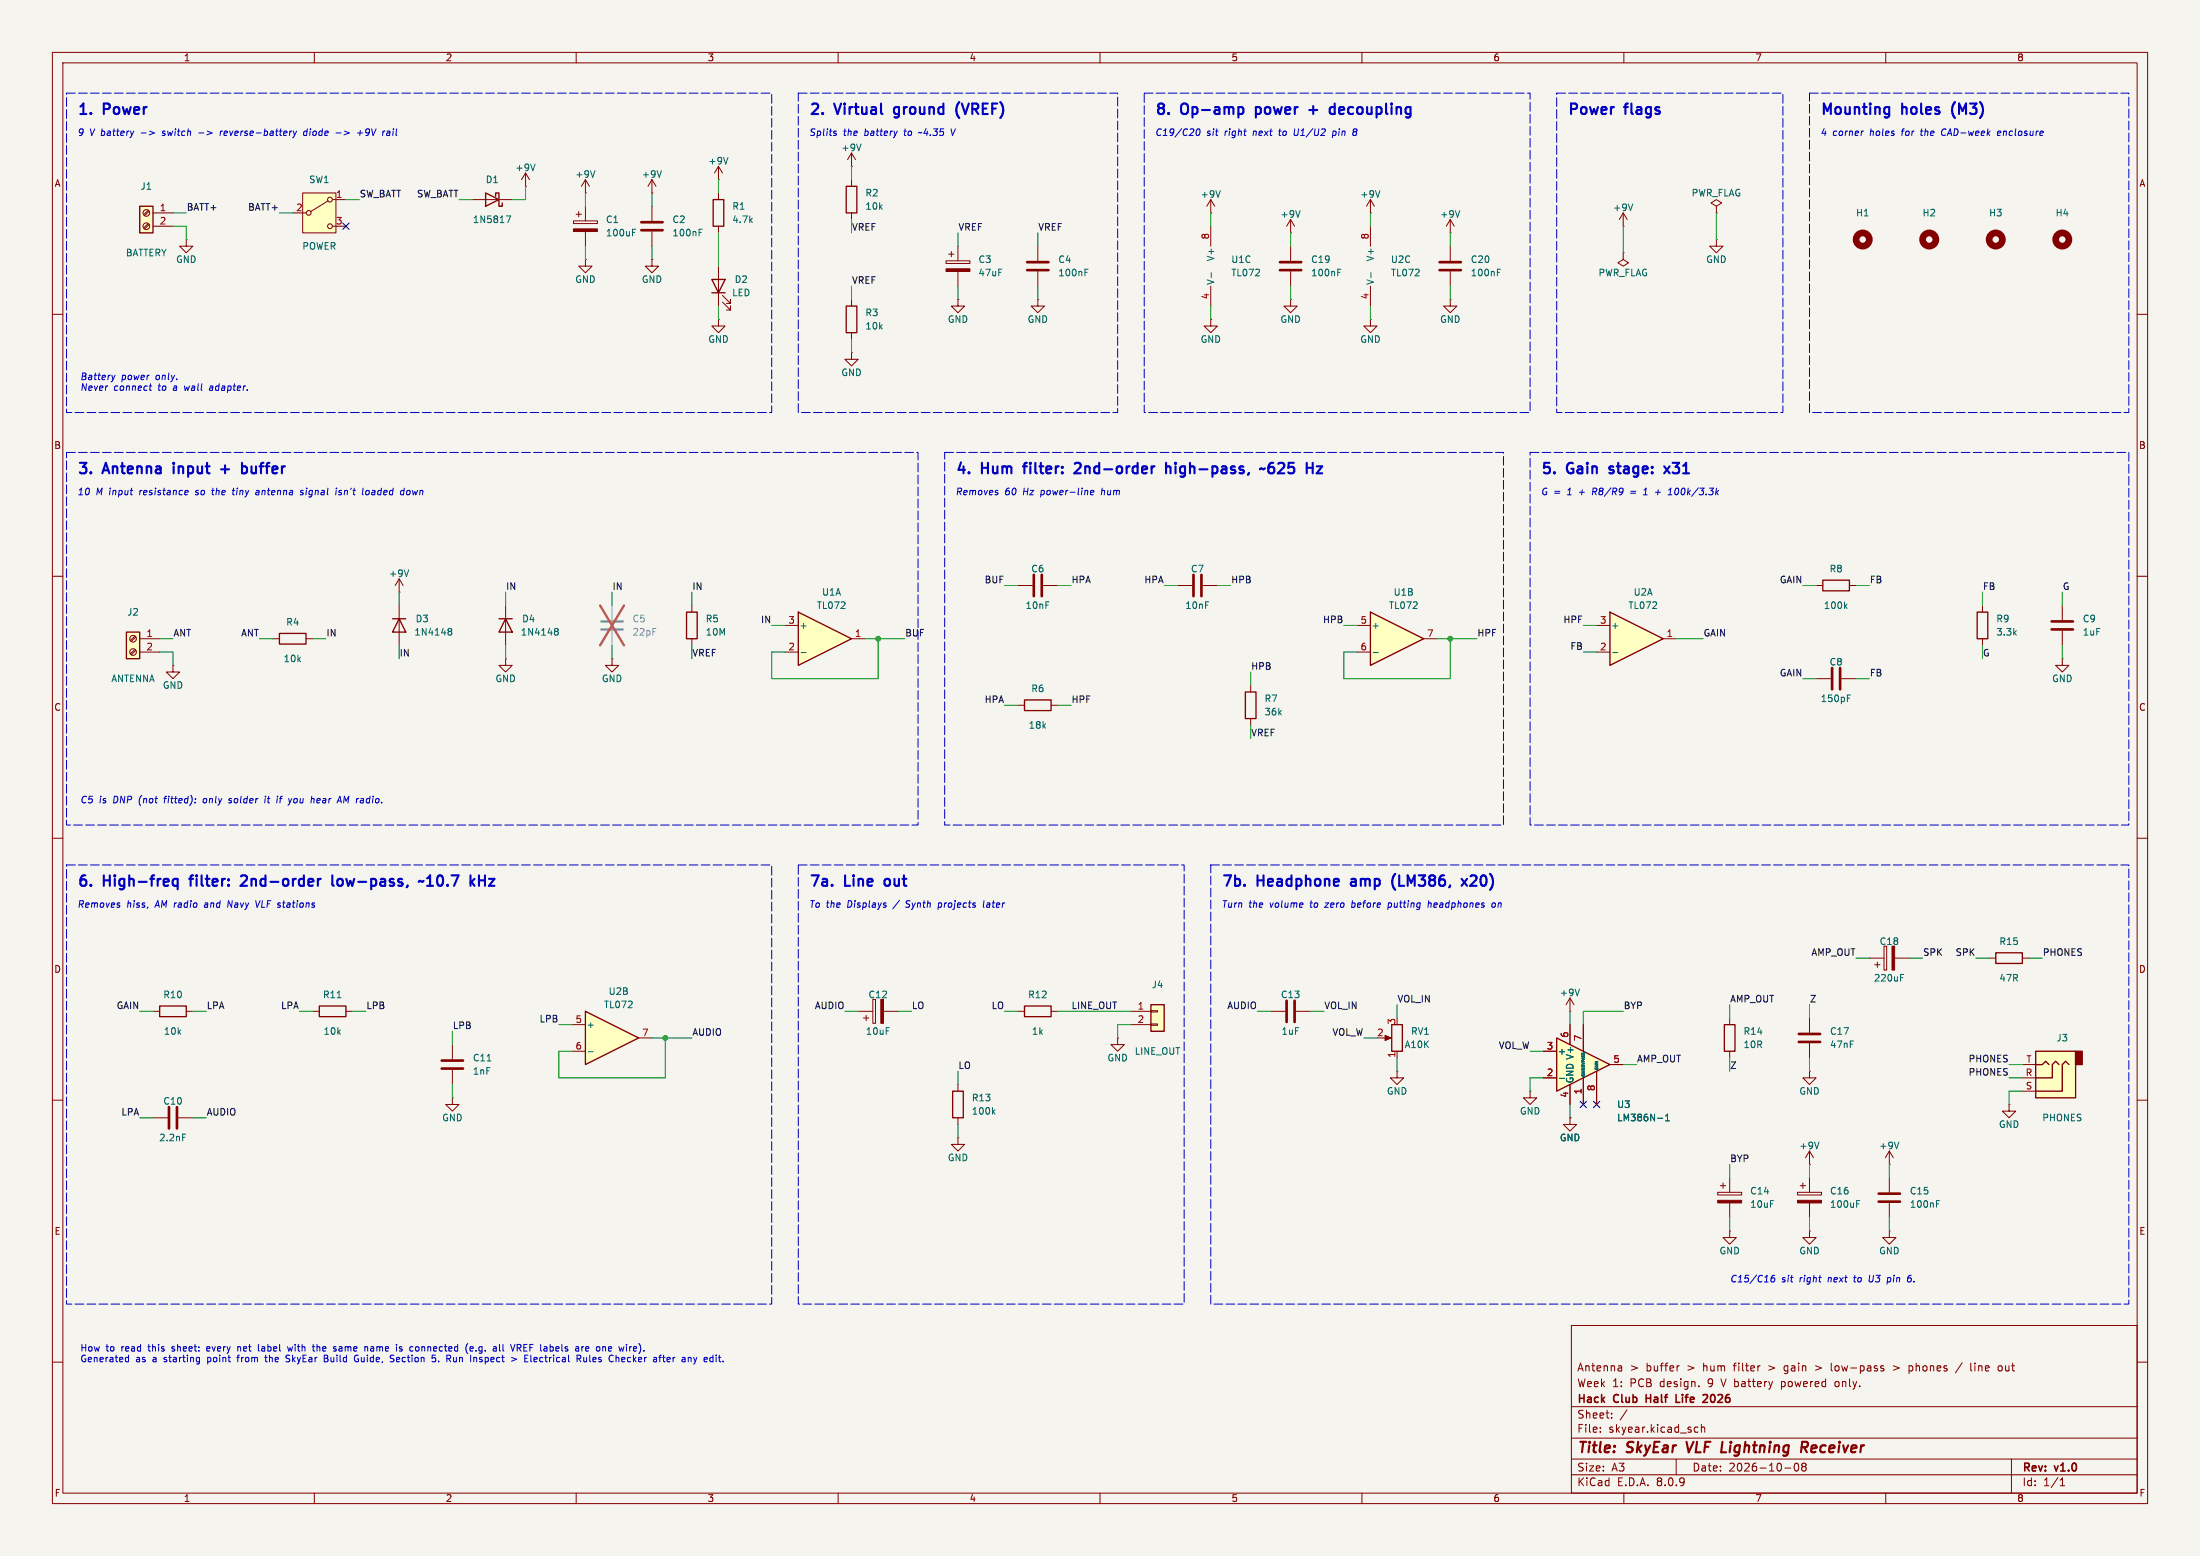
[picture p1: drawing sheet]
<svg xmlns="http://www.w3.org/2000/svg" width="420mm" height="297mm" viewBox="0 0 420 297" stroke-linecap="round" stroke-linejoin="round" font-family="sans-serif">
<path d="M0 0h420v297h-420z" fill="#f5f4ef" stroke="#f5f4ef" stroke-width=".19"/>
<g fill="none" stroke="#840000" stroke-width=".19">
<path d="M10 10h400v277h-400zM12 12h396v273h-396zM60 10v2M110 10v2M160 10v2M210 10v2M260 10v2M310 10v2M360 10v2M10 60h2M408 60h2M10 110h2"/>
<path d="M408 110h2M10 160h2M408 160h2M59.7 193h1.3M66 193h1.3M10 210h2M408 210h2M300 253h108v32h-108zM10 260h2M300 278.5h108M300 274.5h108M300 268.5h108"/>
<path d="M305.5 273.2v.2M305.5 272.5v.1M307.7 270.5v.2M307.7 269.8v.1M309.4 260.7l.2 .2v.8M309.6 261.6l-.2 .1M309.6 261l-.2 .1M310.6 269.1l-1.3 1.9M320 278.5v3M320.6 260.7l-.3 .1M323.6 273.3h.6M323.6 272.5h.6"/>
<path d="M324.3 264.5v.2M324.8 272.5l.2-.1 .4 .1v.9M324.8 271.9v1.5M340.1 263.7v1.5M340.1 264.6l.1 .1M340.2 263.7l-.1 .1M340.7 260.8v.7M342.7 279.4a.81 .81 0 0 0 .3 1.4l.2-.2 .2-.4-.2-.8M344.2 279.9l-.3 .3 .1 .4 .2 .2 .5-.1 .1-.2-.1-.4-.2-.2M344.2 279.9l-.3-.3 .3-.3 .5 .1 .1 .2-.3 .3M344.2 279.9h.3M346.6 260.7l1.1 .4-1.1 .4"/>
<path d="M349.6 260.2v1.3l.2 .2M350.6 263.7l-.3 .3v.4l.3 .3M359.2 260.7l.4 .1M359.2 261.2l.4 .1 .1 .2-.3 .2h-.2M361.4 260.7l1.2 .4-1.2 .4M364.4 260.8l.5-.1 .3 .3M364.4 260.7v1.5M365.2 261.4l-.3 .3-.5-.1M374.6 260.1l-1.3 1.9M376.2 261.5l.2 .2M377 260.2v.1M377 260.7v1"/>
<path d="M381.6 260.8l.3-.1 .3 .3v.5l-.3 .2-.3-.1M384 278.5v6.5M408 260h2M60 285v2M110 285v2M160 285v2M210 285v2M260 285v2M300 281.5h108M310 285v2M340.7 280.2h1.2M360 285v2"/>
<path d="M393.3 283.6h.9M393.3 282.5l.4-.4v1.5"/>
</g>
<path d="M322 275.2l.4 2M344.1 275.2l.9 .1a.58 .58 0 0 1-.3 1h-.8M344.4 276.3l.6 .9" fill="none" stroke="#840000" stroke-width=".4"/>
<path d="M314.3 266.2v1.5M314.3 266.9h.8M320 266.2v1.5h.7M325.3 266.2l.5 .1 .2 .3-1 1.1h1" fill="none" stroke="#840000" stroke-width=".3"/>
<path d="M61 192h5v2.1h-5z" fill="none" stroke="#840000" stroke-width=".25"/>
<path d="M64.4 190.4h.7" fill="none" stroke="#006464" stroke-width=".19"/>
<path d="M219.7 191.8h2.5v5.1h-2.5z" fill="#ffffc2"/>
<g fill="none" stroke="#840000" stroke-width=".19">
<path d="M231.1 43.2v3.8M231.1 54.6v3.8M246.4 44.5h.1M246.4 41.9v2.6M246.4 47v2.8M246.4 51.8v2.8M246.4 41.9l-.8 1.3M246.4 41.9l.7 1.3M346.7 111.8h1.3M353.1 111.8h1.2M346.7 129.5h2.8M351.5 129.5h2.8"/>
<path d="M29.2 193h1.3M35.6 193h1.2M163.8 193h2.8M164.8 194.3h1.1M165.4 193.8v1M166.6 190.8h.5v4.5h-.5zM168.7 193h2.7M215.9 193h3.8M215.9 195.6h3.8M219.7 195.5h1.3v.2h-1.3zM219.7 192.9h1.3v.3h-1.3zM182.9 217.2v1.2h1.2l-1.2 1.3-1.3-1.3h1.3"/>
<path d="M182.9 217.2h.1M182.9 207v1.3M182.9 213.4v1.2"/>
</g>
<path d="M348 110.7h5.1v2.1h-5.1zM30.5 192h5.1v2.1h-5.1zM219.7 191.8h2.5v5.1h-2.5zM181.9 208.3h2v5.1h-2z" fill="none" stroke="#840000" stroke-width=".25"/>
<path d="M244.3 51.6h4.1M244.3 50h4.1M349.8 127.5v4.1M351.3 127.5v4.1" fill="none" stroke="#840000" stroke-width=".51"/>
<path d="M231.2 52v1M248.2 40.2l-.4 1.3M255.4 52h.4M255.4 51.4h.6M352.2 115.7l.4 .4M352.6 115.3l-.5 .5M352.7 133.3h.4M352.7 132.7h.6M189.6 212.2l.3 .5M189.9 211.8l-.4 .5" fill="none" stroke="#006464" stroke-width=".19"/>
<path d="M168.1 190.8h.6v4.5h-.6z" fill="#840000" stroke="#840000" stroke-width=".19"/>
<path d="M307.3 116.8l10.2 5.1-10.2 5.1z" fill="#ffffc2"/>
<path d="M307.3 116.8l10.2 5.1-10.2 5.1zM377.4 116.8h2.1v5.1h-2.1zM195.6 133.6h5.1v2h-5.1zM195.6 192h5.1v2.1h-5.1z" fill="none" stroke="#840000" stroke-width=".25"/>
<g fill="none" stroke="#840000" stroke-width=".19">
<path d="M180.6 49.8h4.6v.5h-4.6zM181.1 48.5h1M181.6 48v1M182.9 47v2.8M182.9 51.8v2.8M198.1 57.2v1.2h1.3l-1.3 1.3-1.3-1.3h1.3M198.1 57.2h.1M246.4 57.2v1.2h1.2l-1.2 1.3-1.3-1.3h1.3M246.4 57.2h.1M327.7 45.7v1.3h1.2l-1.2 1.3-1.3-1.3h1.3M327.7 45.7h.1M231.1 61v1.2h1.3l-1.3 1.3-1.2-1.3h1.2"/>
<path d="M231.1 61h.1M194.3 111.8h2.8M199.1 111.8h2.8M304.8 119.4h2.5M378.5 115.6v1.2M194.3 134.6h1.3M200.7 134.6h1.2M304.8 124.5h2.5M317.5 121.9h2.5M378.5 121.9v1.3M194.3 193h1.3M200.7 193h1.2"/>
</g>
<path d="M307.9 124.6h.9" fill="none" stroke="#006464" stroke-width=".19"/>
<g fill="none" stroke="#840000" stroke-width="1.3">
<circle cx="355.6" cy="45.7" r="1.27"/>
<circle cx="368.3" cy="45.7" r="1.27"/>
<circle cx="381" cy="45.7" r="1.27"/>
<circle cx="393.7" cy="45.7" r="1.27"/>
</g>
<path d="M180.6 51.3h4.6v.5h-4.6z" fill="#840000" stroke="#840000" stroke-width=".19"/>
<path d="M197.4 109.7v4.1M198.9 109.7v4.1" fill="none" stroke="#840000" stroke-width=".51"/>
<path d="M111.8 193l10.1 5.1-10.1 5.1z" fill="#ffffc2"/>
<path d="M74.9 118.1h2.6M76.2 118.1l1.3 2.6h-2.6zM95.2 118.1h2.6M96.5 118.1l1.3 2.6h-2.6zM131.1 116.8h2v5.1h-2zM111.8 193l10.1 5.1-10.1 5.1z" fill="none" stroke="#840000" stroke-width=".25"/>
<g fill="none" stroke="#840000" stroke-width=".19">
<path d="M261.6 61v1.2h1.3l-1.3 1.3-1.3-1.3h1.3M261.6 61h.1M76.2 115.6v7.6M96.5 115.6v7.6M132.1 115.6v1.2M96.5 125.7v1.3h1.3l-1.3 1.3-1.3-1.3h1.3M96.5 125.7h.1M116.8 125.7v1.3h1.3l-1.3 1.3-1.2-1.3h1.2M116.8 125.7h.1M132.1 121.9v1.3M109.2 195.6h2.6M121.9 198.1h2.6"/>
<path d="M109.2 200.7h2.6"/>
</g>
<path d="M85.6 120h.4l.2 .1v.2l-.2 .2M85.6 120.4l.2 .1M85.8 120.5h.2M85.8 120.5l-.2 .1M86 120.5l.2 .2v.4l-.2 .1h-.4M106 120.4l.1 .1M106 120h.3l.2 .1 .1 .2-.3 .2M106.1 120.5h.2M106.1 120.5l-.1 .1M106.3 120.5l.3 .2-.1 .4-.2 .1h-.3M112.3 200.8h1" fill="none" stroke="#006464" stroke-width=".19"/>
<path d="M114.8 118.6h4.1M114.8 120.1h4.1" fill="none" stroke="#9c9b98" stroke-width=".51"/>
<path d="M116.8 115.6v2.8M116.8 120.4v2.8" fill="none" stroke="#9c9b98" stroke-width=".19"/>
<path d="M114.6 115.6l4.5 7.6M119.1 115.6l-4.5 7.6" fill="none" stroke="#e75356" stroke-width=".46"/>
<path d="M152.4 116.8l10.2 5.1-10.2 5.1z" fill="#ffffc2"/>
<path d="M152.4 116.8l10.2 5.1-10.2 5.1zM237.7 132.1h2.1v5.1h-2.1z" fill="none" stroke="#840000" stroke-width=".25"/>
<path d="M149.9 119.4h2.5M224.8 111.8h2.8M229.6 111.8h2.8M149.9 124.5h2.5M162.6 121.9h2.5M238.8 130.8v1.3M238.8 137.2v1.2" fill="none" stroke="#840000" stroke-width=".19"/>
<path d="M152.9 124.6h1" fill="none" stroke="#006464" stroke-width=".19"/>
<path d="M227.8 109.7v4.1M229.4 109.7v4.1" fill="none" stroke="#840000" stroke-width=".51"/>
<path d="M261.6 116.8l10.2 5.1-10.2 5.1z" fill="#ffffc2"/>
<path d="M261.6 116.8l10.2 5.1-10.2 5.1z" fill="none" stroke="#840000" stroke-width=".25"/>
<path d="M259.1 119.4h2.5M259.1 124.5h2.5M271.8 121.9h2.5" fill="none" stroke="#840000" stroke-width=".19"/>
<path d="M262.1 124.6h1" fill="none" stroke="#006464" stroke-width=".19"/>
<path d="M24.1 120.7h2.6v5h-2.6z" fill="#ffffc2"/>
<path d="M24.1 120.7h2.6v5h-2.6zM53.3 120.9h5.1v2h-5.1z" fill="none" stroke="#840000" stroke-width=".25"/>
<g fill="none" stroke="#840000" stroke-width=".19">
<path d="M261.6 43.2v3.8M261.6 54.6v3.8M25.8 124l-.9 .8M25.8 121.4l-.9 .9M25.9 124.1l-.8 .9M25.9 121.6l-.8 .8M26.7 121.9h3.8M26.7 124.5h3.8M52.1 121.9h1.2M58.4 121.9h1.3M356.9 182.9h2.8M357.9 184.2h1"/>
<path d="M358.4 183.6v1.1M359.7 180.6h.5v4.6h-.5zM361.7 182.9h2.8"/>
<circle cx="25.4" cy="124.5" r=".63"/>
<circle cx="25.4" cy="121.9" r=".63"/>
</g>
<path d="M361.2 180.6h.5v4.6h-.5z" fill="#840000" stroke="#840000" stroke-width=".19"/>
<path d="M261.7 52v1M362.8 186.6h.5M362.8 186h.6" fill="none" stroke="#006464" stroke-width=".19"/>
<path d="M388.6 200.7h7.6v8.9h-7.6z" fill="#ffffc2"/>
<path d="M396.2 200.7h1.3v2.5h-1.3z" fill="#840000" stroke="#840000" stroke-width=".25"/>
<path d="M92.7 36.8l2.5 1.3-2.5 1.3zM94.6 37.5v-.7h.6v2.6h.7v-.7M381 181.9h5.1v2h-5.1zM388.6 200.7h7.6v8.9h-7.6zM388.6 203.2h1.3l.6-.6 .7 .6M393.1 203.2l-.7-.6-.6 .6v2.5h-3.2M395 203.2l-.7-.6-.6 .6v5.1h-5.1" fill="none" stroke="#840000" stroke-width=".25"/>
<g fill="none" stroke="#840000" stroke-width=".19">
<path d="M90.2 38.1h7.6M100.3 35.6h.1M100.3 33l-.7 1.3M100.3 33v2.6M100.3 33l.8 1.3M111.8 36.8h.1M111.8 34.3l-.8 1.3M111.8 34.3v2.5M111.8 39.4v2.8M111.8 34.3l.7 1.3M124.5 36.8h.1M124.5 34.3l-.8 1.3"/>
<path d="M124.5 34.3v2.5M124.5 34.3l.7 1.3M137.2 34.3h.1M137.2 31.8l-.8 1.2M137.2 31.8v2.5M137.2 31.8l.7 1.2M231.1 38.1l-.7 1.3M231.1 38.1v2.5M231.1 38.1l.8 1.3M261.6 38.1l-.7 1.3M261.6 38.1v2.5M261.6 38.1l.8 1.3"/>
<path d="M109.5 42.2h4.5v.5h-4.5zM110 40.9h1M110.5 40.4v1M111.8 49.5v1.3h1.2l-1.2 1.3-1.3-1.3h1.3M111.8 49.5h.1M111.8 44.2v2.8M124.5 49.5v1.3h1.2l-1.2 1.3-1.3-1.3h1.3M124.5 49.5h.1M198.1 47v2.8M198.1 51.8v2.8M231.1 40.6h.1M261.6 40.6h.1"/>
<path d="M276.9 57.2v1.2h1.2l-1.2 1.3-1.3-1.3h1.3M276.9 57.2h.1M276.9 44.5h.1M276.9 41.9l-.8 1.3M276.9 41.9v2.6M276.9 47v2.8M276.9 51.8v2.8M276.9 41.9l.7 1.3M76.2 113h.1M76.2 110.5l-.8 1.3M76.2 110.5v2.5M76.2 110.5l.8 1.3"/>
<path d="M33 127v1.3h1.3l-1.3 1.2-1.3-1.2h1.3M33 127h.1M86.4 199.4v2.8M213.4 198.1v1.3h1.2l-1.2 1.3-1.3-1.3h1.3M213.4 198.1h.1M299.7 193h.1M299.7 190.5l-.7 1.3M299.7 190.5v2.5M299.7 190.5l.8 1.3M345.4 194.3v2.8M345.4 199.1v2.8M379.7 182.9h1.3"/>
<path d="M386.1 182.9h1.2M29.2 213.4h2.8M34 213.4h2.8M86.4 209.6v1.2h1.2l-1.2 1.3-1.3-1.3h1.3M86.4 209.6h.1M86.4 204.2v2.8M266.7 204.5v1.2h1.3l-1.3 1.3-1.3-1.3h1.3M266.7 204.5h.1M292.1 208.3v1.3h1.3l-1.3 1.2-1.3-1.2h1.3M292.1 208.3h.1M386.1 205.7h2.5M386.1 208.3h2.5"/>
<path d="M386.1 203.2h2.5M360.7 224.8v2.8M360.7 229.6v2.8"/>
</g>
<g fill="none" stroke="#006464" stroke-width=".19">
<path d="M102.1 31.3l-.4 1.3M113.6 32.6l-.4 1.3M126.3 32.6l-.4 1.3M139 30l-.4 1.3M233 36.4l-.5 1.3M263.4 36.4l-.4 1.3M96.6 41.2h.9l-.6 1.3M120.8 44.4h.4M120.8 43.8h.6M207.1 52h.4M207.1 51.4h.6M278.7 40.2l-.4 1.3"/>
<path d="M285.9 52h.4M285.9 51.4h.6M78 108.8l-.4 1.3M301.5 188.8l-.4 1.3M34.9 216.5h.6M93 202.5h.7M369.7 229.8h.4M369.7 229.2h.6"/>
</g>
<path d="M196.1 51.6h4.1M196.1 50h4.1M274.8 51.6h4.1M274.8 50h4.1M343.4 198.9h4.1M343.4 197.4h4.1M32.3 211.3v4.1M33.8 211.3v4.1M84.3 204h4.1M84.3 202.4h4.1M358.6 229.4h4.1M358.6 227.8h4.1" fill="none" stroke="#840000" stroke-width=".51"/>
<path d="M109.5 43.7h4.5v.5h-4.5z" fill="#840000" stroke="#840000" stroke-width=".19"/>
<path d="M297.2 198.1l10.1 5.1-10.1 5.1z" fill="#ffffc2"/>
<path d="M265.7 195.6h2v5.1h-2zM297.2 198.1l10.1 5.1-10.1 5.1zM329.2 195.6h2v5.1h-2z" fill="none" stroke="#840000" stroke-width=".25"/>
<g fill="none" stroke="#840000" stroke-width=".19">
<path d="M264.2 198.1h1M299.7 195.6v3.8M302.3 195.6v5.1M330.2 194.3v1.3M266.7 200.7v1.2M294.6 205.7h2.6M294.6 200.7h2.6M299.7 213.4v1.2h1.3l-1.3 1.3-1.3-1.3h1.3M299.7 213.4h.1M299.7 207v3.8M302.3 205.7v5.1M304.8 204.5v6.3"/>
<path d="M307.3 203.2h2.6M330.2 200.7v1.2M345.4 204.5v1.2h1.3l-1.3 1.3-1.2-1.3h1.2M345.4 204.5h.1"/>
</g>
<path d="M297.7 205.8h1M316.5 213.5h.9M318 213.9h.7M318 213l.3-.3v1.2" fill="none" stroke="#006464" stroke-width=".19"/>
<path d="M264.4 197.6l1.2 .5-1.2 .5z" fill="#840000" stroke="#840000" stroke-width=".19"/>
<path d="M57.8 36.8h6.3v7.7h-6.3z" fill="#ffffc2"/>
<g fill="none" stroke="#840000" stroke-width=".19">
<path d="M57.8 36.8h6.3v7.7h-6.3zM62.6 38.4l-3.3 2M63.5 38.1h2.5M55.9 40.6h2.5M63.5 43.2h2.5M242.6 193h2.8M247.4 193h2.8"/>
<circle cx="63" cy="38.1" r=".46"/>
<circle cx="58.9" cy="40.6" r=".46"/>
<circle cx="63" cy="43.2" r=".46"/>
</g>
<path d="M245.6 191v4.1M247.1 191v4.1" fill="none" stroke="#840000" stroke-width=".51"/>
<path d="M26.7 39.4h2.5v5.1h-2.5z" fill="#ffffc2"/>
<path d="M26.7 39.4h2.5v5.1h-2.5zM136.1 38.1h2.1v5.1h-2.1zM161.5 35.6h2.1v5h-2.1zM135.9 53.3h2.5l-1.2 2.6zM135.9 55.9h2.5M161.5 58.4h2.1v5.1h-2.1z" fill="none" stroke="#840000" stroke-width=".25"/>
<g fill="none" stroke="#840000" stroke-width=".19">
<path d="M124.5 39.4v2.8M137.2 36.8v1.3M162.6 31.8h.1M162.6 29.2v2.6M162.6 34.3v1.3M162.6 29.2l-.8 1.3M162.6 29.2l.7 1.3M327.7 39.4l1-.7-1-.6-1.1 .6 1.1 .7v1.2M28.3 42.7l-.9 .8M28.3 40.1l-.9 .9M28.5 42.8l-.9 .9M28.5 40.3l-.9 .8"/>
<path d="M29.2 40.6h3.8M29.2 43.2h3.8M35.6 45.7v1.3h1.2l-1.2 1.3-1.3-1.3h1.3M35.6 45.7h.1M124.5 44.2v2.8M137.2 43.2v1.3M137.2 50.8v7.6M137.9 57.7l1.5 1.5v-.8v.8h-.7M137.9 56.4l1.5 1.5v-.7v.7h-.7M162.6 40.6v1.3M162.6 57.2v1.2M182.9 57.2v1.2h1.2l-1.2 1.3-1.3-1.3h1.3"/>
<path d="M182.9 57.2h.1M309.9 43.2h.1M309.9 48.3v1.2l1 .7-1 .6-1-.6 1-.7M309.9 48.3h.1M309.9 40.6l-.8 1.3M309.9 40.6v2.6M309.9 40.6l.7 1.3M327.7 40.6h.1M137.2 61v1.2h1.2l-1.2 1.3-1.3-1.3h1.3M137.2 61h.1M162.6 67.3v1.3h1.2l-1.2 1.3-1.3-1.3h1.3M162.6 67.3h.1"/>
<path d="M162.6 63.5v1.3M393.7 115.6v2.8M393.7 125.7v1.3h1.3l-1.3 1.3-1.3-1.3h1.3M393.7 125.7h.1M393.7 120.4v2.8M299.7 195.6v3.8M302.3 195.6v5.1M294.6 205.7h2.6M294.6 200.7h2.6M299.7 213.4h.1M299.7 207v3.8M302.3 205.7v5.1"/>
<path d="M304.8 204.5v6.3M307.3 203.2h2.6M345.4 219.7l-.7 1.3M345.4 219.7v2.5M345.4 219.7l.8 1.3M360.7 219.7l-.8 1.3M360.7 219.7v2.5M360.7 219.7l.7 1.3M383.5 210.8v1.3h1.3l-1.3 1.3-1.2-1.3h1.2M383.5 210.8h.1M327.9 227.6h4.6v.5h-4.6zM328.4 226.3h1"/>
<path d="M328.9 225.8v1M330.2 234.9v1.3h1.3l-1.3 1.3-1.3-1.3h1.3M330.2 234.9h.1M330.2 224.8v2.8M330.2 229.6v2.8M343.2 227.6h4.5v.5h-4.5zM343.7 226.3h1M344.2 225.8v1M345.4 222.2h.1M345.4 234.9v1.3h1.3l-1.3 1.3-1.2-1.3h1.2M345.4 234.9h.1M345.4 224.8v2.8"/>
<path d="M345.4 229.6v2.8M360.7 234.9v1.3h1.2l-1.2 1.3-1.3-1.3h1.3M360.7 234.9h.1M360.7 222.2h.1"/>
<circle cx="27.9" cy="43.2" r=".63"/>
<circle cx="27.9" cy="40.6" r=".63"/>
</g>
<g fill="#840000" stroke="#840000" stroke-width=".19">
<path d="M327.9 229.1h4.6v.5h-4.6z"/>
<path d="M343.2 229.1h4.5v.5h-4.5z"/>
</g>
<path d="M164.4 27.5l-.4 1.3M311.7 38.9l-.4 1.3M133.5 44.4h.4M133.5 43.8h.6M297.7 205.8h1M316.5 213.5h.9M318 213.9h.7M318 213l.3-.3v1.2M347.3 218l-.5 1.3M362.5 218l-.4 1.3M354.4 229.8h.5M354.4 229.2h.6" fill="none" stroke="#006464" stroke-width=".19"/>
<path d="M122.4 43.9h4.1M122.4 42.4h4.1M391.7 118.6h4M391.7 120.1h4" fill="none" stroke="#840000" stroke-width=".51"/>
<g fill="none" stroke="#0000c2" stroke-width=".19">
<path d="M26.9 25.4h1M28.6 25l.9 .4-1 .3M38 25.4h.9M42.1 25l-.1 .9M42.4 25l-.3 .3M55.7 25l-.2 .1M56 25l.2 .9M56.2 25.9l-.3 .4M56.6 25l-.4 .9M58.6 25.1h-.5l-.2 .5 .3 .3 .3-.1M58.7 24.6l-.2 1.3M64.1 25.4h1"/>
<path d="M68.3 25.4h.9M68.8 24.9l-.1 1M74.3 25l-.4 .1M74.3 25.4h-.3l-.2 .2v.2l.4 .1M159.3 25.4l.3 .1 .1 .2-.5 .2M159.4 25l.3 .1M175.6 25.3l-.2 .1M181.6 24.6l.2 1.3 .6-1.3M228.5 24.7l.4-.1a.75 .75 0 0 1-.3 1.3l-.3-.5zM244.1 25h.5M247.2 24.6l-.1 1 .2 .3M254.4 25.8l.4 .1"/>
<path d="M254.5 25l-.2 1.3M254.9 25l-.4 .1M258.5 25.1l-.2 .3v.3l.2 .2 .3-.1M258.5 25.1h.3M258.8 25.1l.1 .1M258.9 24.6l-.4 .1-.2 .1 .2 .3M258.9 25.1h-.1M355.6 25h.1M366.6 25h.5M370.8 24.8l-.1 .8 .3 .3M381.8 25l-.4 .1-.1 .6 .2 .2h.2M382 25.3l-.7 .1"/>
<path d="M22 71.6l-.4 .9M28.5 73.7h.5M28.6 74.5h.3M28.7 73.2l-.1 1.1M35.2 73.7l.2 .8M40.2 74l-.2 .2 .1 .3M40.2 73.7h-.1M35.5 93.6l.4 .1v.2l-.6 .1M35.8 94.4h-.4M40.4 93.6h.5M40.7 93.2l-.2 1.1 .3 .1M44.4 93.6h.4"/>
<path d="M44.6 93.2l-.2 1.1 .3 .1M48.9 93.7h.5M49.5 93.9l-.5 .1-.2 .1 .2 .3h.4M57.9 93.7l-.3-.1-.2 .2 .4 .3v.3h-.5M64.2 93.6l-.1 .8M64.2 93.2v.1M64.6 94.4h.5M65.1 93.6l-.3 .1-.1 .1 .3 .2M70.4 93.7h-.4l-.2 .5 .2 .2h.3M76.8 93.6l.3 .1M77 94.4h-.3M77.2 93.2l-.2 1.2"/>
<path d="M77.9 93.6l-.3 .2v.4l.1 .2h.3M190.4 93.6l.1 .1M190.5 94.1l-.1 .3M208.2 94l.6-.1v-.2l-.4-.1-.2 .2v.6h.5M311.3 94.1h1M311.3 93.8h1M313.7 94.4h.8M313.8 93.5l.4-.3-.1 1.2M316 94h1M316.6 93.5l-.2 .9M318.4 94.4h.8M318.6 93.5l.4-.3-.2 1.2"/>
<path d="M31.3 152.4h.5M37.3 152.5v.1M39 152.5l-.2 .5 .2 .3M43.6 153.2h.5M44.1 152.4l-.3 .1-.1 .2 .4 .1M50.6 152.4l-.1 .9M50.7 152v.1M53.4 152.4h.4M53.6 152.2l-.2 1.1M60.5 152.6v.6M65.7 152l-.1 1.3M22.8 172.3l.1 .1"/>
<path d="M22.8 172.8v.3M43.6 171.9l-.1 1.3M48.8 171.9l.3 1.3 .6-1.3M172.9 173.1l.2 .1M179.1 173.1l.1 .1M179.2 172.3l-.1 1.3M187.9 171.9l-.2 1.1 .2 .2M258 173.1l.1 .1M258.2 171.9l-.2 1.3M258.3 172.3l-.2 .1M265 173.1l.3 .1M265.1 172.3l-.2 1.3"/>
<path d="M265.5 172.3l-.4 .1M272.8 171.9l-.2 1.3M273.2 172.4l-.3-.1-.2 .2M284.9 172.5l.2-.2 .4 .2v.4l-.2 .2-.3 .1-.2-.1zM24 259.9h.5M24 259.2h.5M24.5 258.7v1.2M37.7 259.1l.4 .1M38.1 259.9h-.4M38.1 259.1v1l-.3 .3M39.7 257l-.2 .2v.5l.2 .2M40.1 257.3l-.6 .2"/>
<path d="M45.2 259.1h.5M45.4 257v.9M45.5 258.7l-.1 1.2M45.8 257l-.4 .2M49.3 256.6v1.1l.2 .2M50.5 259.1h.5M50.7 258.7v1.1l.3 .1M54.6 259.9h.6M54.9 257l.2 .9 .3-.6 .2 .6 .3-.9M55.3 258.7h-.5l-.2 .2 .1 .3 .5 .2M59.6 257h.5M59.9 257.8l.2 .1"/>
<path d="M60.5 256.6v1.3M60.7 257l-.2 .2M61.9 259.3h.4M62.3 259.3l.3 .2v.3l-.7 .1M62.3 258.7l.3 .2-.3 .4M64.9 257l-.2 .1M64.9 257.4l-.2 .2 .2 .3M68.1 258.7a.61 .61 0 0 0-.5 .7 .61 .61 0 0 0 .8 .4v-.4h-.2M68.3 258.7h.1M71.2 257l-.4 .1M71.2 257.4h-.3l-.2 .2 .1 .2 .4 .1M74.7 259.3l.4 .1 .1 .3-.2 .2h-.3"/>
<path d="M75 258.7h.2M76.4 257l.3 .1M76.4 257.5h.3l.1 .2-.4 .2M79.4 257.1l.3-.1 .3 .3M80 257.6l-.3 .3-.3-.1M82.5 259.2h.5l.2 .2-.1 .5h-.6M83.7 259.8v.1M86.6 259.1v.7l.3 .1M89.1 258.1l.1 .2M89.3 256.4l-.2 .3M89.7 257.5l.6-.2v-.2l-.4-.1-.2 .2 .1 .6h.5M90.9 257.8v.1"/>
<path d="M91.5 259.9h.2M91.7 259.1l-.2 .2 .2 .2M95.3 257.7l.2 .2M96 256.6v1.1l.2 .2M97.6 259.1l1 .4-1 .3M98.7 256.6h.5l.3 .3-.2 .3-.6 .1M99 257.3l.5 .6M102.5 259.2l-.4-.1-.2 .2 .1 .6h.5M102.5 259.4l-.6 .1M110.5 259.3l.4 .6M110.6 258.7l.3 .2-.1 .3-.6 .1M111.4 259.1l.1 .8h.3l.2-.1"/>
<path d="M111.8 257.5l.6-.2-.1-.2-.3-.1-.2 .2 .1 .6h.4M112 259.1v.8M116.2 257.1l.4-.1 .2 .3-.6 .2M116.2 257.8h.5M118.1 259.2v.7M118.9 259.1l-.2 .2v.5l.2 .1M119.3 259.4l-.6 .1M121.4 257l-.5 .2 .1 .6 .4 .1M121.5 257.3l-.6 .2M126.5 259.1h.5M126.7 258.7v1.1l.3 .1M127.5 259.1l-.2 .2v.5l.2 .1"/>
<path d="M127.9 259.4l-.6 .1M132.4 259.1l.3 .8M132.7 259.9l-.3 .5M133 259.1l-.3 .8M137.1 259.1h.5M137.3 258.7v1.1l.3 .1M338.8 243.4l-.4 .1-.2 .2-.1 .8 .2 .2 .4-.1 .1-.4-.1-.2-.3-.1-.3 .3M353.9 243.8h.4M356.9 243.4l-.1 1.1 .2 .2M360.3 244.6l.4 .1M360.4 243.8l-.2 1.3M360.8 243.8l-.4 .1"/>
<path d="M364.8 244l-.4-.1-.2 .3M364.9 243.4l-.4 .1-.2 .2-.2 .8 .2 .2 .5-.1"/>
</g>
<g fill="none" stroke="#0000c2" stroke-width=".4">
<path d="M183.1 19.5a2.29 2.29 0 0 0 0 3M254.8 19.8v2M170.8 20.6v1M237 20.4l.4 .4v.6l-.4 .4M239.8 20.4v2M239.8 21.7l.1 .1M239.9 20.4l-.1 .1M249.9 21h1.6M250.7 20.2v1.6M254 21.7h.8M254 20.5h.8M33.2 88.3v.2"/>
<path d="M33.2 89v1.3M42.2 89.6h1.5M43 88.8v1.5M46.2 89.1l.6-.1 .4 .4v.6l-.2 .2h-.8M195.3 89h.7M206.1 88.4l-.6-.1-.3 .2M206.2 89.2l-1.1 1.1h1.2M222.6 89.2a.5 .5 0 0 1 .9 .1v1M222.6 88.3v2M241.5 89.4l-.3 .2-.4-.2-.3 .2M242.1 89.5l.4-.4 .6 .1 .2 .3M243.1 88.3a.79 .79 0 0 0-1 .9v.8l.2 .2 .6 .1 .4-.3"/>
<path d="M251.4 89h1l-1 1.3h1M307.2 90.2l.2 .1M307.3 89.1v.5M317.7 89l1 1.3M318.7 89l-1 1.3M33.1 168.9l.2 .2 .6-.1M33.9 167.8v2M33.9 167.8h-.6l-.2 .1M36.1 167.8h.8M47 167.2l-.7-.1-.3 .2M47.1 167.9l-1.2 1.2h1.3M63.4 167.1v1.7l.3 .3"/>
<path d="M65.2 167.8a.54 .54 0 0 0-.8 .3v.6a.54 .54 0 0 0 .8 .3M80.9 168.1l-.3 .2-.4-.2-.3 .2M81.5 169.1h1.2M81.5 167.7l.6-.6v2M91.4 167.1v2M91.4 168h1.2M92.6 167.1v2M168.9 167.9v1M258 168.4v.6M266.4 166.8a2.29 2.29 0 0 0 0 3M279 167.8l1.1 1.3M280.1 167.8l-1.1 1.3"/>
<path d="M280.8 167.2l-.1 .1M281.8 167.9l-1.2 1.2h1.3"/>
</g>
<path d="M12.7 17.8h134.6v60.9h-134.6zM152.4 17.8h61v60.9h-61zM218.4 17.8h73.7v60.9h-73.7zM297.2 17.8h43.2v60.9h-43.2zM345.4 17.8h61v60.9h-61zM12.7 86.4h162.6v71.1h-162.6zM180.3 86.4h106.7v71.1h-106.7zM292.1 86.4h114.3v71.1h-114.3zM12.7 165.1h134.6v83.8h-134.6zM152.4 165.1h73.7v83.8h-73.7zM231.1 165.1h175.3v83.8h-175.3z" fill="none" stroke="#0000c2" stroke-width=".19" stroke-dasharray="1.7 .6"/>
<g fill="none" stroke="#009600" stroke-width=".19">
<path d="M66 38.1h2.6M87.6 38.1h2.6M100.3 35.6v2.5h-2.5M111.8 36.8v2.6M124.5 36.8v2.6M137.2 34.3v2.5M162.6 31.8v2.5M33 40.6h2.6M33 43.2h2.6v2.5M53.3 40.6h2.6M111.8 47v2.5M124.5 47v2.5"/>
<path d="M137.2 44.5v6.3M137.2 58.4v2.6M162.6 41.9v2.6M162.6 54.6v2.6M182.9 44.5v2.5M182.9 54.6v2.6M198.1 44.5v2.5M198.1 54.6v2.6M231.1 40.6v2.6M231.1 58.4v2.6M246.4 44.5v2.5M246.4 54.6v2.6"/>
<path d="M261.6 40.6v2.6M261.6 58.4v2.6M276.9 44.5v2.5M276.9 54.6v2.6M309.9 43.2v5.1M327.7 40.6v5.1M162.6 64.8v2.5M76.2 113v2.6M96.5 113v2.6M116.8 113v2.6M132.1 113v2.6M147.3 119.4h2.6"/>
<path d="M191.8 111.8h2.5M201.9 111.8h2.6M222.2 111.8h2.6M232.4 111.8h2.5M256.5 119.4h2.6M302.3 119.4h2.5M344.2 111.8h2.5M354.3 111.8h2.6M378.5 113v2.6M393.7 113v2.6M30.5 121.9h2.5M30.5 124.5h2.5v2.5"/>
<path d="M49.5 121.9h2.6M59.7 121.9h2.5M76.2 123.2v2.5M96.5 123.2v2.5M116.8 123.2v2.5M132.1 123.2v2.5M165.1 121.9h7.6M167.6 121.9v7.6h-20.3v-5h2.6M191.8 134.6h2.5M201.9 134.6h2.6M238.8 128.3v2.5M238.8 138.4v2.6"/>
<path d="M274.3 121.9h7.6M276.9 121.9v7.6h-20.4v-5h2.6M302.3 124.5h2.5M320 121.9h5.1M344.2 129.5h2.5M354.3 129.5h2.6M378.5 123.2v2.5M393.7 123.2v2.5M26.7 193h2.5M36.8 193h2.6M57.1 193h2.6M67.3 193h2.5"/>
<path d="M86.4 196.9v2.5M106.7 195.6h2.5M124.5 198.1h7.6M127 198.1v7.6h-20.3v-5h2.5M161.3 193h2.5M171.4 193h2.6M191.8 193h2.5M201.9 193h14M215.9 195.6h-2.5v2.5M240 193h2.6M250.2 193h2.5M260.3 198.1h2.6"/>
<path d="M266.7 191.8v2.5M299.7 193v2.6M309.9 193h-7.6v2.6M330.2 191.8v2.5M345.4 191.8v2.5M354.3 182.9h2.6M364.5 182.9h2.5M377.2 182.9h2.5M387.3 182.9h2.6M26.7 213.4h2.5M36.8 213.4h2.6M86.4 207v2.6"/>
<path d="M182.9 204.5v2.5M182.9 214.6v2.6M266.7 201.9v2.6M292.1 200.7h2.5M294.6 205.7h-2.5v2.6M299.7 210.8v2.6M309.9 203.2h2.5M330.2 201.9v2.6M345.4 201.9v2.6M383.5 203.2h2.6M383.5 205.7h2.6M386.1 208.3h-2.6v2.5"/>
<path d="M330.2 222.2v2.6M330.2 232.4v2.5M345.4 222.2v2.6M345.4 232.4v2.5M360.7 222.2v2.6M360.7 232.4v2.5"/>
</g>
<path d="M65.4 42.6l1.2 1.2M66.6 42.6l-1.2 1.2M301.7 210.2l1.2 1.2M302.9 210.2l-1.2 1.2M304.2 210.2l1.2 1.2M305.4 210.2l-1.2 1.2" fill="none" stroke="#000084" stroke-width=".19"/>
<g fill="#009600" stroke="#009600" stroke-width=".19">
<circle cx="167.6" cy="121.9" r=".46"/>
<circle cx="127" cy="198.1" r=".46"/>
<circle cx="276.9" cy="121.9" r=".46"/>
</g>
<g font-size="2.8" fill="#0000c2">
<text x="14.7" y="22">1.</text>
<text x="19.9" y="22">Power</text>
<text x="154.4" y="22">2.</text>
<text x="159.6" y="22">Virtual</text>
<text x="171.6" y="22">ground</text>
<text x="184.2" y="22">(VREF)</text>
<text x="220.4" y="22">8.</text>
<text x="225.6" y="22">Op-amp</text>
<text x="240.6" y="22">power</text>
<text x="251.6" y="22">+</text>
<text x="256.4" y="22">decoupling</text>
<text x="299.2" y="22">Power</text>
<text x="310.4" y="22">flags</text>
<text x="347.4" y="22">Mounting</text>
<text x="363.2" y="22">holes</text>
<text x="373.5" y="22">(M3)</text>
<text x="14.7" y="90.6">3.</text>
<text x="19.9" y="90.6">Antenna</text>
<text x="34" y="90.6">input</text>
<text x="43.9" y="90.6">+</text>
<text x="48.7" y="90.6">buffer</text>
<text x="182.3" y="90.6">4.</text>
<text x="187.5" y="90.6">Hum</text>
<text x="196.4" y="90.6">filter:</text>
<text x="206.9" y="90.6">2nd-order</text>
<text x="225.1" y="90.6">high-pass,</text>
<text x="244.1" y="90.6">~625</text>
<text x="294.1" y="90.6">5.</text>
<text x="299.3" y="90.6">Gain</text>
<text x="308.2" y="90.6">stage:</text>
<text x="319.5" y="90.6">x31</text>
<text x="14.7" y="169.3">6.</text>
<text x="19.9" y="169.3">High-freq</text>
<text x="37.3" y="169.3">filter:</text>
<text x="47.8" y="169.3">2nd-order</text>
<text x="65.9" y="169.3">low-pass,</text>
<text x="83.5" y="169.3">~10.7</text>
<text x="93.9" y="169.3">kHz</text>
<text x="154.4" y="169.3">7a.</text>
<text x="161.4" y="169.3">Line</text>
<text x="169.8" y="169.3">out</text>
<text x="233.1" y="169.3">7b.</text>
<text x="240.1" y="169.3">Headphone</text>
<text x="258.8" y="169.3">amp</text>
<text x="267.4" y="169.3">(LM386,</text>
<text x="281.7" y="169.3">x20)</text>
</g>
<g font-size="2.8" fill="#840000">
<text x="301" y="277.9">Title:</text>
<text x="310.6" y="277.9">SkyEar</text>
<text x="322.9" y="277.9">VLF Lightning</text>
<text x="346.3" y="277.9">Receiver</text>
</g>
<g font-size="2.1" fill="#840000">
<text x="301" y="262">Antenna</text>
<text x="311.1" y="262">&gt;</text>
<text x="314.3" y="262">buffer</text>
<text x="322.2" y="262">&gt;</text>
<text x="325.4" y="262">hum</text>
<text x="331.4" y="262">filter</text>
<text x="338.1" y="262">&gt;</text>
<text x="341.3" y="262">gain</text>
<text x="350.5" y="262">low-pass</text>
<text x="365.7" y="262">phones</text>
<text x="374.9" y="262">/</text>
<text x="377.8" y="262">line</text>
<text x="383.3" y="262">out</text>
<text x="301" y="268.2">Hack</text>
<text x="301" y="265">Week 1:</text>
<text x="308.2" y="268.2">Club</text>
<text x="311.2" y="265">PCB</text>
<text x="314.9" y="268.2">Half</text>
<text x="317" y="265">design.</text>
<text x="321.2" y="268.2">Life</text>
<text x="326.3" y="265">9</text>
<text x="327" y="268.2">2026</text>
<text x="329.1" y="265">V battery</text>
<text x="340.7" y="265">powered</text>
<text x="351.2" y="265">only.</text>
<text x="301" y="273.7">File:</text>
<text x="301" y="271">Sheet:</text>
<text x="307.1" y="273.7">skyear.kicad_sch</text>
<text x="301" y="281.1">Size:</text>
<text x="307.6" y="281.1">A3</text>
<text x="323" y="281.1">Date:</text>
<text x="330" y="281.1">2026-10-08</text>
<text x="386" y="281.3">Rev:</text>
<text x="392.4" y="281.3">v1.0</text>
<text x="301" y="283.9">KiCad</text>
<text x="308.7" y="283.9">E.D.A.</text>
<text x="316.3" y="283.9">8.0.9</text>
<text x="386" y="283.9">Id:</text>
<text x="390.1" y="283.9">1/1</text>
</g>
<g font-size="1.8" fill="#840000">
<text x="35" y="11.9">1</text>
<text x="85" y="11.9">2</text>
<text x="135" y="11.9">3</text>
<text x="185" y="11.9">4</text>
<text x="235" y="11.9">5</text>
<text x="285" y="11.9">6</text>
<text x="335" y="11.9">7</text>
<text x="385" y="11.9">8</text>
<text x="10.3" y="35.9">A</text>
<text x="408.3" y="35.9">A</text>
<text x="10.3" y="85.9">B</text>
<text x="408.2" y="85.9">B</text>
<text x="10.3" y="135.9">C</text>
<text x="408.2" y="135.9">C</text>
<text x="10.3" y="185.9">D</text>
<text x="408.2" y="185.9">D</text>
<text x="10.3" y="235.9">E</text>
<text x="408.3" y="235.9">E</text>
<text x="10.3" y="285.9">F</text>
<text x="35" y="286.9">1</text>
<text x="85" y="286.9">2</text>
<text x="135" y="286.9">3</text>
<text x="185" y="286.9">4</text>
<text x="235" y="286.9">5</text>
<text x="285" y="286.9">6</text>
<text x="335" y="286.9">7</text>
<text x="385" y="286.9">8</text>
<text x="408.3" y="285.9">F</text>
</g>
<g font-size="1.8" fill="#0000c2">
<text x="14.7" y="26">9</text>
<text x="17.1" y="26">V battery</text>
<text x="31.4" y="26">switch</text>
<text x="38.5" y="26">-&gt;</text>
<text x="42.8" y="26">reverse-battery</text>
<text x="59" y="26">diode</text>
<text x="65.3" y="26">-&gt;</text>
<text x="69.6" y="26">+9V</text>
<text x="74.7" y="26">rail</text>
<text x="154.4" y="26">Splits</text>
<text x="161" y="26">the</text>
<text x="165.1" y="26">battery</text>
<text x="172.8" y="26">to</text>
<text x="175.9" y="26">~4.35</text>
<text x="220.4" y="26">C19/C20</text>
<text x="230.3" y="26">sit</text>
<text x="233.8" y="26">right</text>
<text x="239.4" y="26">next</text>
<text x="244.6" y="26">to</text>
<text x="247.6" y="26">U1/U2</text>
<text x="255.2" y="26">pin</text>
<text x="259.3" y="26">8</text>
<text x="347.4" y="26">4</text>
<text x="349.8" y="26">corner</text>
<text x="357" y="26">holes</text>
<text x="363.3" y="26">for</text>
<text x="367.1" y="26">the</text>
<text x="371.3" y="26">CAD-week</text>
<text x="382.2" y="26">enclosure</text>
<text x="15.2" y="72.6">Battery</text>
<text x="15.2" y="74.7">Never</text>
<text x="21.7" y="74.7">connect</text>
<text x="23.1" y="72.6">power</text>
<text x="29.8" y="72.6">only.</text>
<text x="30.3" y="74.7">to</text>
<text x="33.3" y="74.7">a</text>
<text x="35.6" y="74.7">wall</text>
<text x="40.6" y="74.7">adapter.</text>
<text x="14.7" y="94.6">10</text>
<text x="18.3" y="94.6">M input</text>
<text x="26.9" y="94.6">resistance</text>
<text x="37.8" y="94.6">so</text>
<text x="41.1" y="94.6">the</text>
<text x="45.2" y="94.6">tiny</text>
<text x="49.9" y="94.6">antenna</text>
<text x="58.6" y="94.6">signal</text>
<text x="65.5" y="94.6">isn't</text>
<text x="70.8" y="94.6">loaded</text>
<text x="78.3" y="94.6">down</text>
<text x="182.3" y="94.6">Removes</text>
<text x="191.8" y="94.6">60</text>
<text x="195.4" y="94.6">Hz</text>
<text x="198.9" y="94.6">power-line</text>
<text x="210.7" y="94.6">hum</text>
<text x="294.1" y="94.6">G =</text>
<text x="299.3" y="94.6">1</text>
<text x="301.7" y="94.6">+</text>
<text x="304.4" y="94.6">R8/R9</text>
<text x="319.7" y="94.6">100k/3.3k</text>
<text x="15.2" y="153.4">C5</text>
<text x="18.9" y="153.4">is</text>
<text x="21.7" y="153.4">DNP (not</text>
<text x="31.8" y="153.4">fitted):</text>
<text x="39.4" y="153.4">only</text>
<text x="44.5" y="153.4">solder</text>
<text x="51.6" y="153.4">it</text>
<text x="54.1" y="153.4">if</text>
<text x="56.6" y="153.4">you</text>
<text x="61" y="153.4">hear</text>
<text x="66.3" y="153.4">AM radio.</text>
<text x="14.7" y="173.4">Removes</text>
<text x="24.2" y="173.4">hiss,</text>
<text x="29.7" y="173.4">AM radio</text>
<text x="39.5" y="173.4">and</text>
<text x="44.1" y="173.4">Navy</text>
<text x="49.7" y="173.4">VLF stations</text>
<text x="154.4" y="173.4">To the</text>
<text x="161.8" y="173.4">Displays</text>
<text x="170.9" y="173.4">/</text>
<text x="173.4" y="173.4">Synth</text>
<text x="179.7" y="173.4">projects</text>
<text x="188.5" y="173.4">later</text>
<text x="233.1" y="173.4">Turn</text>
<text x="238.4" y="173.4">the</text>
<text x="242.5" y="173.4">volume</text>
<text x="250.4" y="173.4">to</text>
<text x="253.4" y="173.4">zero</text>
<text x="258.6" y="173.4">before</text>
<text x="265.8" y="173.4">putting</text>
<text x="273.6" y="173.4">headphones</text>
<text x="286" y="173.4">on</text>
<text x="330.2" y="244.9">C15/C16</text>
<text x="340.1" y="244.9">sit</text>
<text x="343.6" y="244.9">right</text>
<text x="349.2" y="244.9">next</text>
<text x="354.4" y="244.9">to</text>
<text x="357.4" y="244.9">U3</text>
<text x="361.1" y="244.9">pin</text>
<text x="365.2" y="244.9">6.</text>
<text x="15.2" y="258.1">How</text>
<text x="15.2" y="260.1">Generated</text>
<text x="20.2" y="258.1">to</text>
<text x="23.3" y="258.1">read</text>
<text x="25.9" y="260.1">as</text>
<text x="28.6" y="258.1">this</text>
<text x="29.3" y="260.1">a</text>
<text x="31.6" y="260.1">starting</text>
<text x="33.3" y="258.1">sheet:</text>
<text x="40.1" y="260.1">point</text>
<text x="40.1" y="258.1">every</text>
<text x="46" y="260.1">from</text>
<text x="46.2" y="258.1">net</text>
<text x="50.3" y="258.1">label</text>
<text x="51.5" y="260.1">the</text>
<text x="55.7" y="260.1">SkyEar</text>
<text x="56.2" y="258.1">with</text>
<text x="61.2" y="258.1">the</text>
<text x="63.1" y="260.1">Build</text>
<text x="65.4" y="258.1">same</text>
<text x="69.1" y="260.1">Guide,</text>
<text x="71.5" y="258.1">name</text>
<text x="76.2" y="260.1">Section</text>
<text x="77.7" y="258.1">is</text>
<text x="80.5" y="258.1">connected</text>
<text x="84.4" y="260.1">5.</text>
<text x="87.3" y="260.1">Run</text>
<text x="91.4" y="258.1">(e.g.</text>
<text x="92.1" y="260.1">Inspect</text>
<text x="96.8" y="258.1">all</text>
<text x="100.1" y="260.1">&gt;</text>
<text x="100.5" y="258.1">VREF labels</text>
<text x="102.8" y="260.1">Electrical</text>
<text x="113" y="260.1">Rules</text>
<text x="113.2" y="258.1">are</text>
<text x="117.4" y="258.1">one</text>
<text x="119.4" y="260.1">Checker</text>
<text x="121.9" y="258.1">wire).</text>
<text x="128.1" y="260.1">after</text>
<text x="133.7" y="260.1">any</text>
<text x="138.1" y="260.1">edit.</text>
</g>
<g font-size="1.8" fill="#006464">
<text x="160.5" y="29.1">+9V</text>
<text x="58.9" y="35.2">SW1</text>
<text x="92.6" y="35.2">D1</text>
<text x="98.3" y="32.9">+9V</text>
<text x="109.7" y="34.1">+9V</text>
<text x="122.4" y="34.1">+9V</text>
<text x="135.1" y="31.6">+9V</text>
<text x="26.7" y="36.4">J1</text>
<text x="139.7" y="40.2">R1</text>
<text x="165.1" y="37.7">R2</text>
<text x="165.1" y="40.2">10k</text>
<text x="229.1" y="37.9">+9V</text>
<text x="244.3" y="41.8">+9V</text>
<text x="259.6" y="37.9">+9V</text>
<text x="274.8" y="41.8">+9V</text>
<text x="307.8" y="40.5">+9V</text>
<text x="322.8" y="37.7">PWR_FLAG</text>
<text x="354.2" y="41.5">H1</text>
<text x="366.9" y="41.5">H2</text>
<text x="379.6" y="41.5">H3</text>
<text x="392.3" y="41.5">H4</text>
<text x="57.6" y="47.9">POWER</text>
<text x="90.2" y="42.8">1N5817</text>
<text x="115.6" y="42.8">C1</text>
<text x="115.6" y="45.3">100uF</text>
<text x="128.3" y="42.8">C2</text>
<text x="128.3" y="45.3">100nF</text>
<text x="139.7" y="42.8">4.7k</text>
<text x="23.9" y="49.1">BATTERY</text>
<text x="33.5" y="50.4">GND</text>
<text x="186.7" y="50.4">C3</text>
<text x="186.7" y="52.9">47uF</text>
<text x="201.9" y="50.4">C4</text>
<text x="201.9" y="52.9">100nF</text>
<text x="232" y="50" transform="rotate(-90 232 50)">V+</text>
<text x="235" y="50.4">U1C</text>
<text x="235" y="52.9">TL072</text>
<text x="250.2" y="52.9">100nF</text>
<text x="250.2" y="50.4">C19</text>
<text x="262.5" y="50" transform="rotate(-90 262.5 50)">V+</text>
<text x="265.4" y="50.4">U2C</text>
<text x="265.4" y="52.9">TL072</text>
<text x="280.7" y="52.9">100nF</text>
<text x="280.7" y="50.4">C20</text>
<text x="305.1" y="52.9">PWR_FLAG</text>
<text x="325.6" y="50.4">GND</text>
<text x="109.7" y="54.2">GND</text>
<text x="122.4" y="54.2">GND</text>
<text x="139.7" y="56.7">LED</text>
<text x="140.2" y="54.2">D2</text>
<text x="232" y="54.5" transform="rotate(-90 232 54.5)">V-</text>
<text x="262.5" y="54.5" transform="rotate(-90 262.5 54.5)">V-</text>
<text x="135.1" y="65.6">GND</text>
<text x="165.1" y="60.6">R3</text>
<text x="165.1" y="63.1">10k</text>
<text x="180.8" y="61.8">GND</text>
<text x="196.1" y="61.8">GND</text>
<text x="229.1" y="65.6">GND</text>
<text x="244.3" y="61.8">GND</text>
<text x="259.6" y="65.6">GND</text>
<text x="274.8" y="61.8">GND</text>
<text x="160.5" y="72">GND</text>
<text x="74.2" y="110.3">+9V</text>
<text x="156.8" y="113.9">U1A</text>
<text x="196.8" y="109.4">C6</text>
<text x="227.3" y="109.4">C7</text>
<text x="266" y="113.9">U1B</text>
<text x="311.8" y="113.9">U2A</text>
<text x="349.2" y="109.4">R8</text>
<text x="24.2" y="117.7">J2</text>
<text x="54.5" y="119.6">R4</text>
<text x="79.3" y="119">D3</text>
<text x="99.6" y="119">D4</text>
<text x="134.6" y="119">R5</text>
<text x="155.8" y="116.4">TL072</text>
<text x="195.7" y="116.4">10nF</text>
<text x="226.2" y="116.4">10nF</text>
<text x="265.1" y="116.4">TL072</text>
<text x="310.8" y="116.4">TL072</text>
<text x="348.1" y="116.4">100k</text>
<text x="381" y="119">R9</text>
<text x="397.5" y="119">C9</text>
<text x="79" y="121.5">1N4148</text>
<text x="99.3" y="121.5">1N4148</text>
<text x="134.6" y="121.5">10M</text>
<text x="152.5" y="120.2">+</text>
<text x="261.7" y="120.2">+</text>
<text x="307.5" y="120.2">+</text>
<text x="381" y="121.5">3.3k</text>
<text x="397.5" y="121.5">1uF</text>
<text x="21.2" y="130.4">ANTENNA</text>
<text x="31" y="131.7">GND</text>
<text x="54.1" y="126.6">10k</text>
<text x="94.5" y="130.4">GND</text>
<text x="114.8" y="130.4">GND</text>
<text x="349.2" y="127.2">C8</text>
<text x="391.7" y="130.4">GND</text>
<text x="196.8" y="132.3">R6</text>
<text x="241.3" y="134.2">R7</text>
<text x="241.3" y="136.8">36k</text>
<text x="347.5" y="134.2">150pF</text>
<text x="196.3" y="139.3">18k</text>
<text x="358.7" y="180.6">C18</text>
<text x="381.6" y="180.6">R15</text>
<text x="31.1" y="190.7">R10</text>
<text x="61.6" y="190.7">R11</text>
<text x="116.1" y="190.1">U2B</text>
<text x="165.7" y="190.7">C12</text>
<text x="196.2" y="190.7">R12</text>
<text x="219.8" y="188.8">J4</text>
<text x="244.4" y="190.7">C13</text>
<text x="297.7" y="190.3">+9V</text>
<text x="357.6" y="187.6">220uF</text>
<text x="381.6" y="187.6">47R</text>
<text x="31.2" y="197.7">10k</text>
<text x="61.7" y="197.7">10k</text>
<text x="111.9" y="196.4">+</text>
<text x="115.2" y="192.6">TL072</text>
<text x="165.2" y="197.7">10uF</text>
<text x="196.9" y="197.7">1k</text>
<text x="244.6" y="197.7">1uF</text>
<text x="269.3" y="197.7">RV1</text>
<text x="332.7" y="197.7">R14</text>
<text x="349.3" y="197.7">C17</text>
<text x="90.2" y="202.8">C11</text>
<text x="211.3" y="202.8">GND</text>
<text x="216.5" y="201.5">LINE_OUT</text>
<text x="268.1" y="200.3">A10K</text>
<text x="297.3" y="201.5">+</text>
<text x="332.7" y="200.3">10R</text>
<text x="349.3" y="200.3">47nF</text>
<text x="392.5" y="199">J3</text>
<text x="90.2" y="205.3">1nF</text>
<text x="264.7" y="209.1">GND</text>
<text x="300.6" y="206.9" transform="rotate(-90 300.6 206.9)">GND V+</text>
<text x="343.4" y="209.1">GND</text>
<text x="31.1" y="211">C10</text>
<text x="84.3" y="214.2">GND</text>
<text x="185.4" y="210.4">R13</text>
<text x="185.4" y="213">100k</text>
<text x="290.1" y="213">GND</text>
<text x="308.6" y="211.7">U3</text>
<text x="308.6" y="214.2">LM386N-1</text>
<text x="381.5" y="215.5">GND</text>
<text x="389.8" y="214.2">PHONES</text>
<text x="30.3" y="218">2.2nF</text>
<text x="180.8" y="221.8">GND</text>
<text x="297.7" y="218">GND</text>
<text x="343.4" y="219.6">+9V</text>
<text x="358.6" y="219.6">+9V</text>
<text x="334" y="228.2">C14</text>
<text x="334" y="230.7">10uF</text>
<text x="349.3" y="230.7">100uF</text>
<text x="349.3" y="228.2">C16</text>
<text x="364.5" y="230.7">100nF</text>
<text x="364.5" y="228.2">C15</text>
<text x="328.2" y="239.6">GND</text>
<text x="343.4" y="239.6">GND</text>
<text x="358.6" y="239.6">GND</text>
</g>
<g font-size="1.8" fill="#a90000">
<text x="30.4" y="40.4">1</text>
<text x="56.4" y="40.4">2</text>
<text x="64.1" y="37.8">1</text>
<text x="30.4" y="42.9">2</text>
<text x="64.1" y="42.9">3</text>
<text x="230.9" y="45.8" transform="rotate(-90 230.9 45.8)">8</text>
<text x="261.4" y="45.8" transform="rotate(-90 261.4 45.8)">8</text>
<text x="230.9" y="57.2" transform="rotate(-90 230.9 57.2)">4</text>
<text x="261.4" y="57.2" transform="rotate(-90 261.4 57.2)">4</text>
<text x="150.4" y="119.1">3</text>
<text x="259.6" y="119.1">5</text>
<text x="305.4" y="119.1">3</text>
<text x="27.9" y="121.7">1</text>
<text x="27.9" y="124.2">2</text>
<text x="150.4" y="124.2">2</text>
<text x="163.1" y="121.7">1</text>
<text x="259.6" y="124.2">6</text>
<text x="272.3" y="121.7">7</text>
<text x="305.4" y="124.2">2</text>
<text x="318.1" y="121.7">1</text>
<text x="109.8" y="195.3">5</text>
<text x="122.5" y="197.9">7</text>
<text x="217.1" y="192.8">1</text>
<text x="217.1" y="195.3">2</text>
<text x="262.8" y="197.9">2</text>
<text x="266.4" y="195.7" transform="rotate(-90 266.4 195.7)">3</text>
<text x="109.8" y="200.4">6</text>
<text x="266.4" y="202" transform="rotate(-90 266.4 202)">1</text>
<text x="295.2" y="200.4">3</text>
<text x="299.5" y="198.2" transform="rotate(-90 299.5 198.2)">6</text>
<text x="302" y="198.8" transform="rotate(-90 302 198.8)">7</text>
<text x="307.9" y="202.9">5</text>
<text x="386.8" y="202.9">T</text>
<text x="295.2" y="205.5">2</text>
<text x="299.5" y="209.6" transform="rotate(-90 299.5 209.6)">4</text>
<text x="302" y="209" transform="rotate(-90 302 209)">1</text>
<text x="304.5" y="208.4" transform="rotate(-90 304.5 208.4)">8</text>
<text x="386.6" y="205.5">R</text>
<text x="386.6" y="208">S</text>
</g>
<g font-size="1.8" fill="#0f0f0f">
<text x="35.6" y="40.3">BATT+</text>
<text x="47.3" y="40.3">BATT+</text>
<text x="68.6" y="37.8">SW_BATT</text>
<text x="79.5" y="37.8">SW_BATT</text>
<text x="162.6" y="44.1">VREF</text>
<text x="182.9" y="44.1">VREF</text>
<text x="198.1" y="44.1">VREF</text>
<text x="162.6" y="54.3">VREF</text>
<text x="96.5" y="112.7">IN</text>
<text x="116.8" y="112.7">IN</text>
<text x="132.1" y="112.7">IN</text>
<text x="187.9" y="111.4">BUF</text>
<text x="204.5" y="111.4">HPA</text>
<text x="218.4" y="111.4">HPA</text>
<text x="234.9" y="111.4">HPB</text>
<text x="339.7" y="111.4">GAIN</text>
<text x="356.9" y="111.4">FB</text>
<text x="378.5" y="112.7">FB</text>
<text x="393.7" y="112.7">G</text>
<text x="145.2" y="119">IN</text>
<text x="252.5" y="119">HPB</text>
<text x="298.4" y="119">HPF</text>
<text x="33" y="121.6">ANT</text>
<text x="45.9" y="121.6">ANT</text>
<text x="62.2" y="121.6">IN</text>
<text x="76.2" y="125.4">IN</text>
<text x="132.1" y="125.4">VREF</text>
<text x="172.7" y="121.6">BUF</text>
<text x="281.9" y="121.6">HPF</text>
<text x="299.7" y="124.1">FB</text>
<text x="325.1" y="121.6">GAIN</text>
<text x="378.5" y="125.4">G</text>
<text x="238.8" y="127.9">HPB</text>
<text x="339.7" y="129.2">GAIN</text>
<text x="356.9" y="129.2">FB</text>
<text x="187.9" y="134.3">HPA</text>
<text x="204.5" y="134.3">HPF</text>
<text x="238.8" y="140.6">VREF</text>
<text x="345.7" y="182.5">AMP_OUT</text>
<text x="367" y="182.5">SPK</text>
<text x="373.2" y="182.5">SPK</text>
<text x="389.9" y="182.5">PHONES</text>
<text x="266.7" y="191.4">VOL_IN</text>
<text x="330.2" y="191.4">AMP_OUT</text>
<text x="345.4" y="191.4">Z</text>
<text x="22.2" y="192.7">GAIN</text>
<text x="39.4" y="192.7">LPA</text>
<text x="53.6" y="192.7">LPA</text>
<text x="69.8" y="192.7">LPB</text>
<text x="86.4" y="196.5">LPB</text>
<text x="102.9" y="195.2">LPB</text>
<text x="132.1" y="197.8">AUDIO</text>
<text x="155.5" y="192.7">AUDIO</text>
<text x="174" y="192.7">LO</text>
<text x="189.2" y="192.7">LO</text>
<text x="204.5" y="192.7">LINE_OUT</text>
<text x="234.2" y="192.7">AUDIO</text>
<text x="252.7" y="192.7">VOL_IN</text>
<text x="254.3" y="197.8">VOL_W</text>
<text x="309.9" y="192.7">BYP</text>
<text x="286" y="200.3">VOL_W</text>
<text x="312.4" y="202.9">AMP_OUT</text>
<text x="375.7" y="202.9">PHONES</text>
<text x="182.9" y="204.1">LO</text>
<text x="330.2" y="204.1">Z</text>
<text x="375.7" y="205.4">PHONES</text>
<text x="23.1" y="213">LPA</text>
<text x="39.4" y="213">AUDIO</text>
<text x="330.2" y="221.9">BYP</text>
</g>
<g font-size="1.8" fill="#939391">
<text x="120.7" y="119">C5</text>
<text x="120.7" y="121.5">22pF</text>
</g>
<g font-size=".7" fill="#006464">
<text x="302.7" y="205.6" transform="rotate(-90 302.7 205.6)">GAINBYPASS</text>
<text x="305.3" y="204.3" transform="rotate(-90 305.3 204.3)">GAIN</text>
</g>
</svg>
